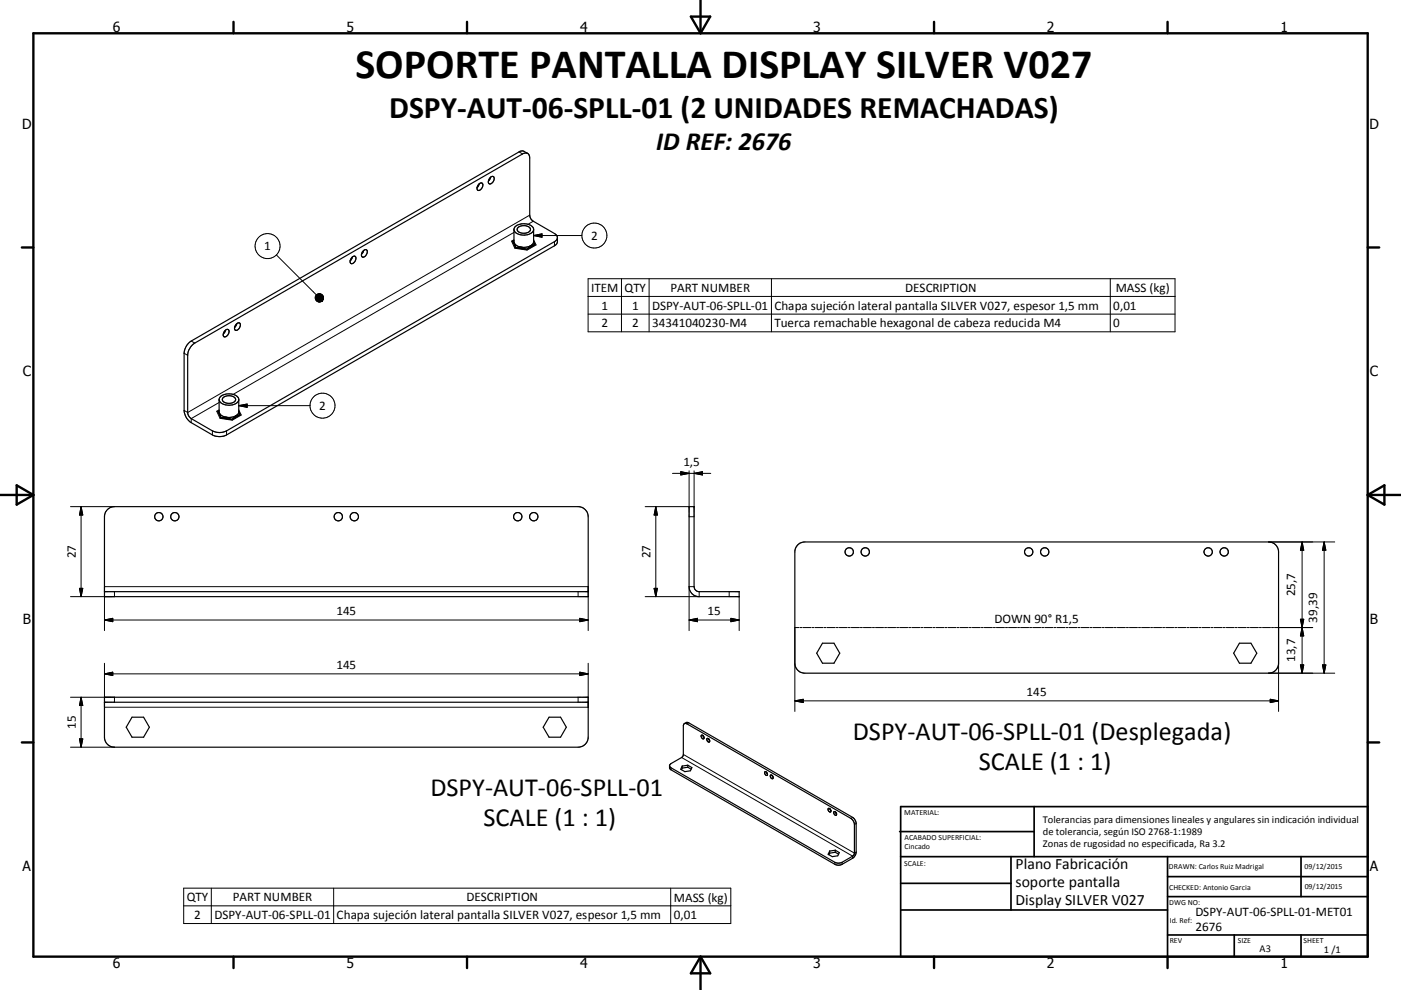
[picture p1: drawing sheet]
<svg xmlns="http://www.w3.org/2000/svg" width="420mm" height="297mm" viewBox="0 0 420 297" stroke-linecap="round" stroke-linejoin="round" font-family="sans-serif">
<g fill="none" stroke="#000" stroke-width=".36">
<path d="M143.6 55.2a.69 .69 0 0 1 1-.2 .69 .69 0 0 1 .1 1 .96 .96 0 0 1-.6 1 .96 .96 0 0 1-1.1-.2l.1-.7zM143.7 55.1l-.7 1.2M147 53.2a.69 .69 0 0 1 1-.2 .69 .69 0 0 1 .1 1.1 .98 .98 0 0 1-.6 .9 .98 .98 0 0 1-1.1-.2l.1-.9zM147.1 53.2l-.7 1.1M158.2 46l.4 .6 .2 .8v17.1a2.29 2.29 0 0 0 1.1 1.9l6.3 3.7 .7 .5 .2 .7M158.2 46l-.7-.1-.8 .3-98.3 56.7a4.7 4.7 0 0 0-2.1 3.7v17.2a2.26 2.26 0 0 0 1 1.8l6.4 3.7a4.7 4.7 0 0 0 4.2 0l98.3-56.8 .7-.6 .2-.6M158.2 46a2.07 2.07 0 0 0-2.3-.6l-98.6 56.9a4.7 4.7 0 0 0-2.1 3.7v17.4a4.8 4.8 0 0 0 2.1 3.4l6.4 3.7a4.8 4.8 0 0 0 4.2 0l98.3-56.8 .8-.7 .1-1.7M105.6 77.2a.68 .68 0 0 1 1-.2 .68 .68 0 0 1 0 1 .96 .96 0 0 1-.5 .9 .96 .96 0 0 1-1.1-.2v-.6zM105.6 77.1l-.6 1.1M109 75.2a.68 .68 0 0 1 1-.2 .68 .68 0 0 1 0 1.1 .96 .96 0 0 1-.5 .9 .96 .96 0 0 1-1.1-.2l.1-.9zM109 75.1l-.6 1.2M153.8 72.6l.7 1.5"/>
<path d="M153.8 72.6h.1M153.9 72.6h.1M154 72.6l.1 .1M154.1 72.2l-.4 .2 .9 1.9 3.3 .6 2.5-1.5-.2-.4M154.1 72.7l.1 .3M154.1 69a3.5 3.5 0 0 0 4.7 1.2l.8-.6 .4-.6M154.1 72.1l-.3 .5M154.1 72.7v-4a3.5 3.5 0 0 1 4.7-1.2l.8 .5 .4 .7v4l-.9 1M154.2 73a2.66 2.66 0 0 0 2.1 1.1M154.2 73l.3 1.1M154.5 74.1l.5 .2 1.3-.2M155.2 68.4a2.57 2.57 0 0 1 3.8 .3 2.16 2.16 0 0 1-3.1 1.1 .9 .9 0 0 1-.7-1.4z"/>
<path d="M156.3 74.1l1.3 .7 .6-.1M159.1 73.7a4.6 4.6 0 0 1-2.8 .4M159.1 73.7l-.9 1M160 72.3l.2 .9-.1 .4M160.1 73.6l-1.9 1.1M160.1 73.6l-1 .1M67.5 99.1a.62 .62 0 0 1 .8-.3 .62 .62 0 0 1 .4 .7 1.42 1.42 0 0 1-1.6 1.5 1.46 1.46 0 0 1 .4-1.9zM67.6 99.1l-.7 1.1M70.9 97.2a.68 .68 0 0 1 1-.2 .68 .68 0 0 1 .1 1 .96 .96 0 0 1-.6 .9 .96 .96 0 0 1-1.1-.1l.1-.7zM71 97.1l-.7 1.2M65.7 120a3.5 3.5 0 0 0 4.7 1.2l.8-.5 .4-.7M67 119.2a2.54 2.54 0 0 1 3.6 .6 2.16 2.16 0 0 1-3.1 1 .9 .9 0 0 1-.8-.6 .9 .9 0 0 1 .3-1z"/>
<path d="M65.5 123.7l.6 1.4M65.5 123.7h.1M65.6 123.7l.1 .1M65.7 123.2l-.4 .2 .9 2 3.3 .5 2.5-1.4-.2-.5M65.7 123.8l.1 .2M65.7 123.2l-.2 .5M65.8 124l-.1-4.3a3.5 3.5 0 0 1 4.7-1.2l.8 .6 .4 .6v4.1l-.9 .9M65.8 124l.1 .2M65.9 124.2l.2 .9M65.9 124.2l1 .7 1 .3M66.1 125.1l.5 .3M66.6 125.4l2.6 .4"/>
<path d="M67.9 125.2l1.3 .6M67.9 125.2l-1.3 .2M69.8 125.7l-.6 .1M70.7 124.7l-.9 1M70.7 124.7a4.7 4.7 0 0 1-2.8 .5M71.6 123.3l.2 1-.1 .3M71.7 124.6l-1.9 1.1M71.7 124.6l-1 .1M32.2 152.9l1-.7 1.1-.2h139a3 3 0 0 1 3 3v24h-145v-24l.2-1.1zM206.6 152h1.5v24a1.53 1.53 0 0 0 1.5 1.5h12v1.5h-12a2.99 2.99 0 0 1-3-3zM31.3 177.5h145M239.2 163.5l1-.7 1.1-.2h139a2.99 2.99 0 0 1 3 3v33.4a2.99 2.99 0 0 1-3 3h-139a2.99 2.99 0 0 1-3-3v-33.4l.2-1.2z"/>
<path d="M246.6 193h3.4l1.8 3-1.8 3h-3.4l-1.7-3zM371.6 193h3.4l1.8 3-1.8 3h-3.4l-1.7-3zM31.3 209.2h145v12a3 3 0 0 1-3 3h-139a3 3 0 0 1-3-3zM31.3 210.7h145M39.6 215.2h3.5l1.7 3-1.7 3h-3.5l-1.8-3zM164.6 215.2h3.5l1.7 3-1.7 3h-3.5l-1.7-3zM205.2 217.1l.7 .1 49.2 28.3a2.37 2.37 0 0 1 1.1 1.9l-.1 8.9-.5 .6-3.2 1.8a2.37 2.37 0 0 1-2.1 0l-49.1-28.4-.5-.6M205.2 217.1l.7-.4 .6 .1 49.5 28.7 .7 1.6v8.8l-.9 1.4-3.4 2a2.37 2.37 0 0 1-2.1 0l-49.1-28.4-.4-.4-.1-.8M205.2 217.1l-.3 .7-.1 8.9-.4 .6-3.2 1.8-.5 .6M204.5 230.4l-.2 .5M204.5 229.8v.6M206.2 229.6l1.2 .7-.4 1-1.7 .2-1.2-.7 .4-1"/>
<path d="M206.2 229.6l-1.7 .2M206.2 230.2l1 .6M206.2 229.6v.6M206.2 230.2l-1.7 .2M210.3 220.6a.59 .59 0 0 1 .7 .3 .59 .59 0 0 1-.2 .8l-.5-.5zM210.7 220.7l.4 .5M212.4 221.6a.36 .36 0 0 0-.5 .1 .36 .36 0 0 0 .1 .5 .39 .39 0 0 0 .4 .4 .39 .39 0 0 0 .4-.4M212.4 221.6l.4 .6M229.3 231.6a.59 .59 0 0 1 .7 .3 .59 .59 0 0 1-.2 .7l-.4-.2zM229.8 231.7l.3 .5M231 232.6a.58 .58 0 0 1 .7 .3 .58 .58 0 0 1-.2 .7 .83 .83 0 0 1-.5-1zM231.5 232.6l.3 .6"/>
<path d="M248.7 255.3v.7M248.7 256l-.2 .5M248.8 242.6a.36 .36 0 0 0-.6 .1 .36 .36 0 0 0 .1 .5 .41 .41 0 0 0 .3 .4 .41 .41 0 0 0 .5-.2v-.2M248.8 242.6l.3 .6M250 243.6a.59 .59 0 0 1 .7 .3 .59 .59 0 0 1-.2 .7 .84 .84 0 0 1-.5-1zM250.4 255.1l-1.7 .2M250.4 255.1l1.2 .7-.4 1-1.7 .2-1.2-.7 .4-1M250.4 255.7l-1.7 .3M250.4 255.1v.6M250.4 255.7l1 .6M250.5 243.6l.3 .6"/>
<circle cx="47.6" cy="155" r="1.25"/>
<circle cx="52.4" cy="155" r="1.25"/>
<circle cx="101.4" cy="155" r="1.25"/>
<circle cx="106.2" cy="155" r="1.25"/>
<circle cx="155.2" cy="155" r="1.25"/>
<circle cx="160" cy="155" r="1.26"/>
<circle cx="254.6" cy="165.6" r="1.25"/>
<circle cx="259.4" cy="165.6" r="1.25"/>
<circle cx="308.4" cy="165.6" r="1.25"/>
<circle cx="313.2" cy="165.6" r="1.24"/>
<circle cx="362.2" cy="165.6" r="1.24"/>
<circle cx="367" cy="165.6" r="1.24"/>
</g>
<g fill="none" stroke="#000" stroke-width=".3">
<path d="M155.6 45.6l1.1 .6M82.9 76.5l12 12M154.1 69.7l-84.2 48.6M154.1 71.9l-.7 .4 .9 2.2 3.7 .5 2.7-1.5-.7-1.6M158.8 64.5l-102.5 59.3-1.1-.7M159.9 66.4l-1.6 .9M160 70.7h14.4M160 70.7l2.5-.5v1zM166.2 72.5v1.2M176.3 83.6h176v15.9h-176zM176.3 88.9h176M176.3 94.2h176"/>
<path d="M186.3 83.6v15.9M194.6 83.6v15.9M231.3 83.6v15.9M332.9 83.6v15.9M55.2 106l1.1 .6M57.3 102.3l1.1 .6M63.7 129.3v1.2M65.7 120.8l-8.4 4.8v1.2M65.7 123l-.7 .4 1 2.1 3.6 .6 2.7-1.6-.7-1.5M67.9 129.3v1.2M71.6 121.7h21.3M71.6 121.7l2.5-.5v1z"/>
<path d="M21.1 152h13.2M24.3 152v27M24.3 152l.5 2.5h-1zM196.6 152l.5 2.5h-1zM196.6 152v27M201.6 142h11.5M204.1 141.5l2.5 .5-2.5 .5zM206.6 155h1.5M206.6 141.3v10.7h-13.2M208.1 142l2.5-.5v1zM208.1 141.3v10.7M23.8 176.5h1l-.5 2.5z"/>
<path d="M34.3 177.5v1.5h-13.2M173.3 177.5v1.5M196.1 176.5h1l-.5 2.5zM208.1 176h-1.5v13.2M209.6 177.5v1.5h-16.2M218.6 177.5v1.5M221.6 179v10.2M380.3 162.6h19.9M390.4 162.6v39.4M390.4 162.6l.5 2.5h-1zM397 162.6l.5 2.5h-1zM397 162.6v39.4"/>
<path d="M31.3 189.2v-13.2h145v13.2M31.3 199v13.2h145v-13.2M31.3 186l2.5-.5v1zM31.3 186h145M173.8 185.5l2.5 .5-2.5 .5zM206.6 186h15M206.6 186l2.5-.5v1zM219.1 185.5l2.5 .5-2.5 .5zM239.5 188.3h-1.2v25.1M239.8 188.3h.6M240.7 188.3h2.5M243.5 188.3h.5"/>
<path d="M244.3 188.3h2.5M247.1 188.3h.6M248 188.3h2.4M250.7 188.3h.6M251.6 188.3h2.4M254.3 188.3h.6M255.2 188.3h2.5M257.9 188.3h.6M258.9 188.3h2.4M261.6 188.3h.6M262.5 188.3h2.4M265.2 188.3h.6"/>
<path d="M266.1 188.3h2.4M268.8 188.3h.6M269.7 188.3h2.4M272.4 188.3h.6M273.4 188.3h2.4M276.1 188.3h.6M277 188.3h2.4M279.7 188.3h.6M280.6 188.3h2.4M283.3 188.3h.6M284.2 188.3h2.4M286.9 188.3h.7"/>
<path d="M287.9 188.3h2.4M290.6 188.3h.6M291.5 188.3h2.4M294.2 188.3h.6M295.1 188.3h2.4M297.8 188.3h.6M298.7 188.3h2.4M301.5 188.3h.6M302.4 188.3h2.4M305.1 188.3h.6M306 188.3h2.4M308.7 188.3h.6"/>
<path d="M309.6 188.3h2.4M312.3 188.3h.6M313.2 188.3h2.4M316 188.3h.6M316.9 188.3h2.4M319.6 188.3h.6M320.5 188.3h2.4M323.2 188.3h.6M324.1 188.3h2.4M326.8 188.3h.6M327.7 188.3h2.5M330.5 188.3h.6"/>
<path d="M331.3 188.3h2.5M334.1 188.3h.6M335 188.3h2.4M337.7 188.3h.6M338.6 188.3h2.4M341.3 188.3h.6M342.2 188.3h2.5M345 188.3h.6M345.9 188.3h2.4M348.6 188.3h.6M349.5 188.3h2.4M352.2 188.3h.6"/>
<path d="M353.1 188.3h2.4M355.8 188.3h.6M356.7 188.3h2.5M359.4 188.3h.7M360.4 188.3h2.4M363.1 188.3h.6M364 188.3h2.4M366.7 188.3h.6M367.6 188.3h2.4M370.3 188.3h.6M371.2 188.3h2.4M374 188.3h.6"/>
<path d="M374.9 188.3h2.4M377.6 188.3h.6M378.5 188.3h2.4M381.2 188.3h.6M382.1 188.3h11.5M383.3 188.3v25.1M389.9 199.5h1l-.5 2.5zM389.9 185.8h1l-.5 2.5zM390.4 188.3l.5 2.5h-1zM396.5 199.5h1l-.5 2.5zM21.1 209.2h13.2v1.5M24.3 209.2v15"/>
<path d="M24.3 209.2l.5 2.5h-1zM31.3 202.2h145M31.3 202.2l2.5-.5v1zM173.3 209.2v1.5M173.8 201.7l2.5 .5-2.5 .5zM206.5 216.8l-.6 .4M238.3 210.3h145M238.3 210.3l2.5-.5v1zM380.3 202h19.9M380.8 209.8l2.5 .5-2.5 .5zM21.1 224.2h13.2M23.8 221.7h1l-.5 2.5z"/>
<path d="M201.2 230.3v.6M204.4 227.3l51.2 29.6v.6M204.9 226.3l51.3 29.6 .5-.3M250.3 258.7v.6M252.4 258.7v.6M255.6 245.2l-.5 .3M256.7 247.1l-.5 .3M55.1 266.5h164v10.6h-164zM55.1 271.8h164M63.4 266.5v10.6M100 266.5v10.6M201.1 266.5v10.6"/>
<circle cx="80.2" cy="73.8" r="3.7"/>
<circle cx="178.2" cy="70.7" r="3.7"/>
<circle cx="96.7" cy="121.7" r="3.7"/>
</g>
<g fill="none" stroke="#000" stroke-width=".71">
<path d="M10 10h400v277h-400zM70 6.6v3.4M140 6.6v3.4M207.1 5h5.8l-2.9 5zM210 0v10M280 6.6v3.4M350 6.6v3.4M6.6 74.2h3.4M410 74.2h3.5M0 148.5h10M5 145.6l5 2.9-5 2.9zM410 148.5h10.1"/>
<path d="M410 148.5l5.1-2.9v5.8zM6.6 222.7h3.4M410 222.7h3.5M70 287v3.4M140 287v3.4M210 287v10M210 287l2.9 5h-5.8zM280 287v3.4M350 287v3.4"/>
</g>
<g fill="none" stroke="#000" stroke-width=".51">
<path d="M269.7 249.5h40.3M270 242h140v45h-140zM270 257h140M303.1 257v16M310 242v15M350 257v30M390.1 257v12M270 265h33.1M270 273h80M350 269h60M350 263h60M350 280.5h60"/>
<path d="M370 280.5v6.5M390.1 280.5v6.5"/>
</g>
<g fill="#000" stroke="#000" stroke-width=".3">
<path d="M160 70.7l2.5-.5v1zM96.9 89.8l-.3 .4zM97 89.5l-.4 .7zM97 89.3l-.4 .9zM96.9 89l-.3 1.2zM96.8 88.7l-.2 1.5zM96.7 88.5l.1 .2-.2 1.5zM96.5 88.3l.2 .2-.1 1.7zM96.2 88.2l.3 .1 .1 1.9zM96 88.1l.2 .1 .4 2zM95.7 88.1h.3l.6 2.1zM95.4 88.1h.3l.9 2.1z"/>
<path d="M95.2 88.2l.2-.1 1.2 2.1zM95 88.4l.2-.2 1.4 2zM94.7 88.6l.3-.2 1.6 1.8zM94.7 88.6l1.9 1.6-2-1.4zM94.6 88.8l2 1.4-2.1-1.1zM94.5 89.1l2.1 1.1-2.1-.9zM94.5 89.3l2.1 .9-2.1-.6zM94.5 89.6l2.1 .6-2-.4zM94.6 89.8l2 .4-1.9-.1zM94.7 90.1l1.9 .1-1.7 .1zM94.9 90.3l1.7-.1-1.5 .2zM95.1 90.4l1.5-.2-1.2 .4z"/>
<path d="M95.4 90.6l1.2-.4zM95.6 90.6l1-.4zM95.9 90.6l.7-.4zM96.2 90.5l.4-.3zM96.4 90.4l.2-.2zM71.6 121.7l2.5-.5v1zM24.3 152l.5 2.5h-1zM196.6 152l.5 2.5h-1zM204.1 141.5l2.5 .5-2.5 .5zM208.1 142l2.5-.5v1zM23.8 176.5h1l-.5 2.5zM196.1 176.5h1l-.5 2.5z"/>
<path d="M390.4 162.6l.5 2.5h-1zM397 162.6l.5 2.5h-1zM31.3 186l2.5-.5v1zM173.8 185.5l2.5 .5-2.5 .5zM206.6 186l2.5-.5v1zM219.1 185.5l2.5 .5-2.5 .5zM389.9 199.5h1l-.5 2.5zM389.9 185.8h1l-.5 2.5zM390.4 188.3l.5 2.5h-1zM396.5 199.5h1l-.5 2.5zM24.3 209.2l.5 2.5h-1zM31.3 202.2l2.5-.5v1z"/>
<path d="M173.8 201.7l2.5 .5-2.5 .5zM238.3 210.3l2.5-.5v1zM380.8 209.8l2.5 .5-2.5 .5zM23.8 221.7h1l-.5 2.5z"/>
</g>
<text font-size="12.6" x="106.6" y="23.5">SOPORTE PANTALLA DISPLAY SILVER V027</text>
<text font-size="9.4" x="116.7" y="35.4">DSPY-AUT-06-SPLL-01 (2 UNIDADES REMACHADAS)</text>
<g font-size="7.9">
<text x="196.8" y="44.9">ID REF: 2676</text>
<text x="255.7" y="221.9">DSPY-AUT-06-SPLL-01 (Desplegada)</text>
<text x="293.5" y="230.9">SCALE (1 : 1)</text>
<text x="129" y="238.8">DSPY-AUT-06-SPLL-01</text>
<text x="144.9" y="247.8">SCALE (1 : 1)</text>
</g>
<g font-size="4.7">
<text x="304.5" y="260.9">Plano Fabricación</text>
<text x="304.5" y="266.2">soporte pantalla</text>
<text x="304.5" y="271.6">Display SILVER V027</text>
</g>
<g font-size="4.2">
<text x="33.9" y="9.6">6</text>
<text x="103.9" y="9.6">5</text>
<text x="173.9" y="9.6">4</text>
<text x="243.8" y="9.6">3</text>
<text x="313.9" y="9.6">2</text>
<text x="383.9" y="9.6">1</text>
<text x="6.7" y="38.7">D</text>
<text x="410.5" y="38.7">D</text>
<text x="6.9" y="112.9">C</text>
<text x="410.7" y="112.9">C</text>
<text x="6.9" y="187.1">B</text>
<text x="410.7" y="187.1">B</text>
<text x="6.8" y="261.4">A</text>
<text x="410.7" y="261.4">A</text>
<text x="33.9" y="290.4">6</text>
<text x="103.9" y="290.4">5</text>
<text x="173.9" y="290.4">4</text>
<text x="243.8" y="290.4">3</text>
<text x="313.9" y="290.4">2</text>
<text x="383.9" y="290.4">1</text>
</g>
<g font-size="3.9">
<text x="177.2" y="72">2</text>
<text x="79.2" y="75.1">1</text>
<text x="177.2" y="87.5">ITEM</text>
<text x="187.2" y="87.5">QTY</text>
<text x="201" y="87.5">PART NUMBER</text>
<text x="271.4" y="87.5">DESCRIPTION</text>
<text x="334.5" y="87.6">MASS (kg)</text>
<text x="180.3" y="92.9">1</text>
<text x="189.5" y="92.9">1</text>
<text x="195.5" y="92.9">DSPY-AUT-06-SPLL-01</text>
<text x="232.2" y="93">Chapa sujeción lateral pantalla SILVER V027, espesor 1,5 mm</text>
<text x="333.8" y="92.9">0,01</text>
<text x="180.3" y="98.2">2</text>
<text x="189.5" y="98.2">2</text>
<text x="195.5" y="98.2">34341040230-M4</text>
<text x="232.2" y="98.2">Tuerca remachable hexagonal de cabeza reducida M4</text>
<text x="333.8" y="98.2">0</text>
<text x="95.7" y="122.9">2</text>
<text x="204.9" y="140">1,5</text>
<text x="22.8" y="167.5" transform="rotate(-90 22.8 167.5)">27</text>
<text x="195.1" y="167.5" transform="rotate(-90 195.1 167.5)">27</text>
<text x="388.3" y="178.9" transform="rotate(-90 388.3 178.9)">25,7</text>
<text x="100.8" y="184.4">145</text>
<text x="212.1" y="184.4">15</text>
<text x="298.1" y="186.9">DOWN 90° R1,5</text>
<text x="394.9" y="186.8" transform="rotate(-90 394.9 186.8)">39,39</text>
<text x="100.8" y="200.6">145</text>
<text x="388.3" y="198.6" transform="rotate(-90 388.3 198.6)">13,7</text>
<text x="307.8" y="208.7">145</text>
<text x="22.8" y="218.7" transform="rotate(-90 22.8 218.7)">15</text>
<text x="56" y="270.3">QTY</text>
<text x="58.3" y="275.7">2</text>
<text x="64.3" y="275.7">DSPY-AUT-06-SPLL-01</text>
<text x="69.8" y="270.3">PART NUMBER</text>
<text x="100.9" y="275.8">Chapa sujeción lateral pantalla SILVER V027, espesor 1,5 mm</text>
<text x="139.9" y="270.3">DESCRIPTION</text>
<text x="202" y="270.5">MASS (kg)</text>
<text x="202" y="275.7">0,01</text>
<text x="358.4" y="274.9">DSPY-AUT-06-SPLL-01-MET01</text>
<text x="358.4" y="279.4">2676</text>
</g>
<g font-size="3.1">
<text x="312.7" y="246.8">Tolerancias para dimensiones lineales y angulares sin indicación individual</text>
<text x="312.7" y="250.4">de tolerancia, según ISO 2768-1:1989</text>
<text x="312.7" y="254">Zonas de rugosidad no especificada, Ra 3.2</text>
<text x="377.6" y="285.6">A3</text>
<text x="396.9" y="285.9">1 /1</text>
</g>
<g font-size="2.4">
<text x="271.1" y="244.4">MATERIAL:</text>
<text x="271.2" y="252">ACABADO SUPERFICIAL:</text>
<text x="271.2" y="254.7">Cincado</text>
<text x="271.1" y="259.7">SCALE:</text>
<text x="350.4" y="260.8">DRAWN: Carlos Ruiz Madrigal</text>
<text x="391.1" y="260.6">09/12/2015</text>
<text x="350.5" y="267">CHECKED: Antonio Garcia</text>
<text x="391.2" y="266.7">09/12/2015</text>
<text x="350.5" y="271.4">DWG NO:</text>
<text x="350.7" y="276.9">Id. Ref:</text>
<text x="350.7" y="282.8">REV</text>
<text x="371.1" y="282.9">SIZE</text>
<text x="390.8" y="283">SHEET</text>
</g>
</svg>
